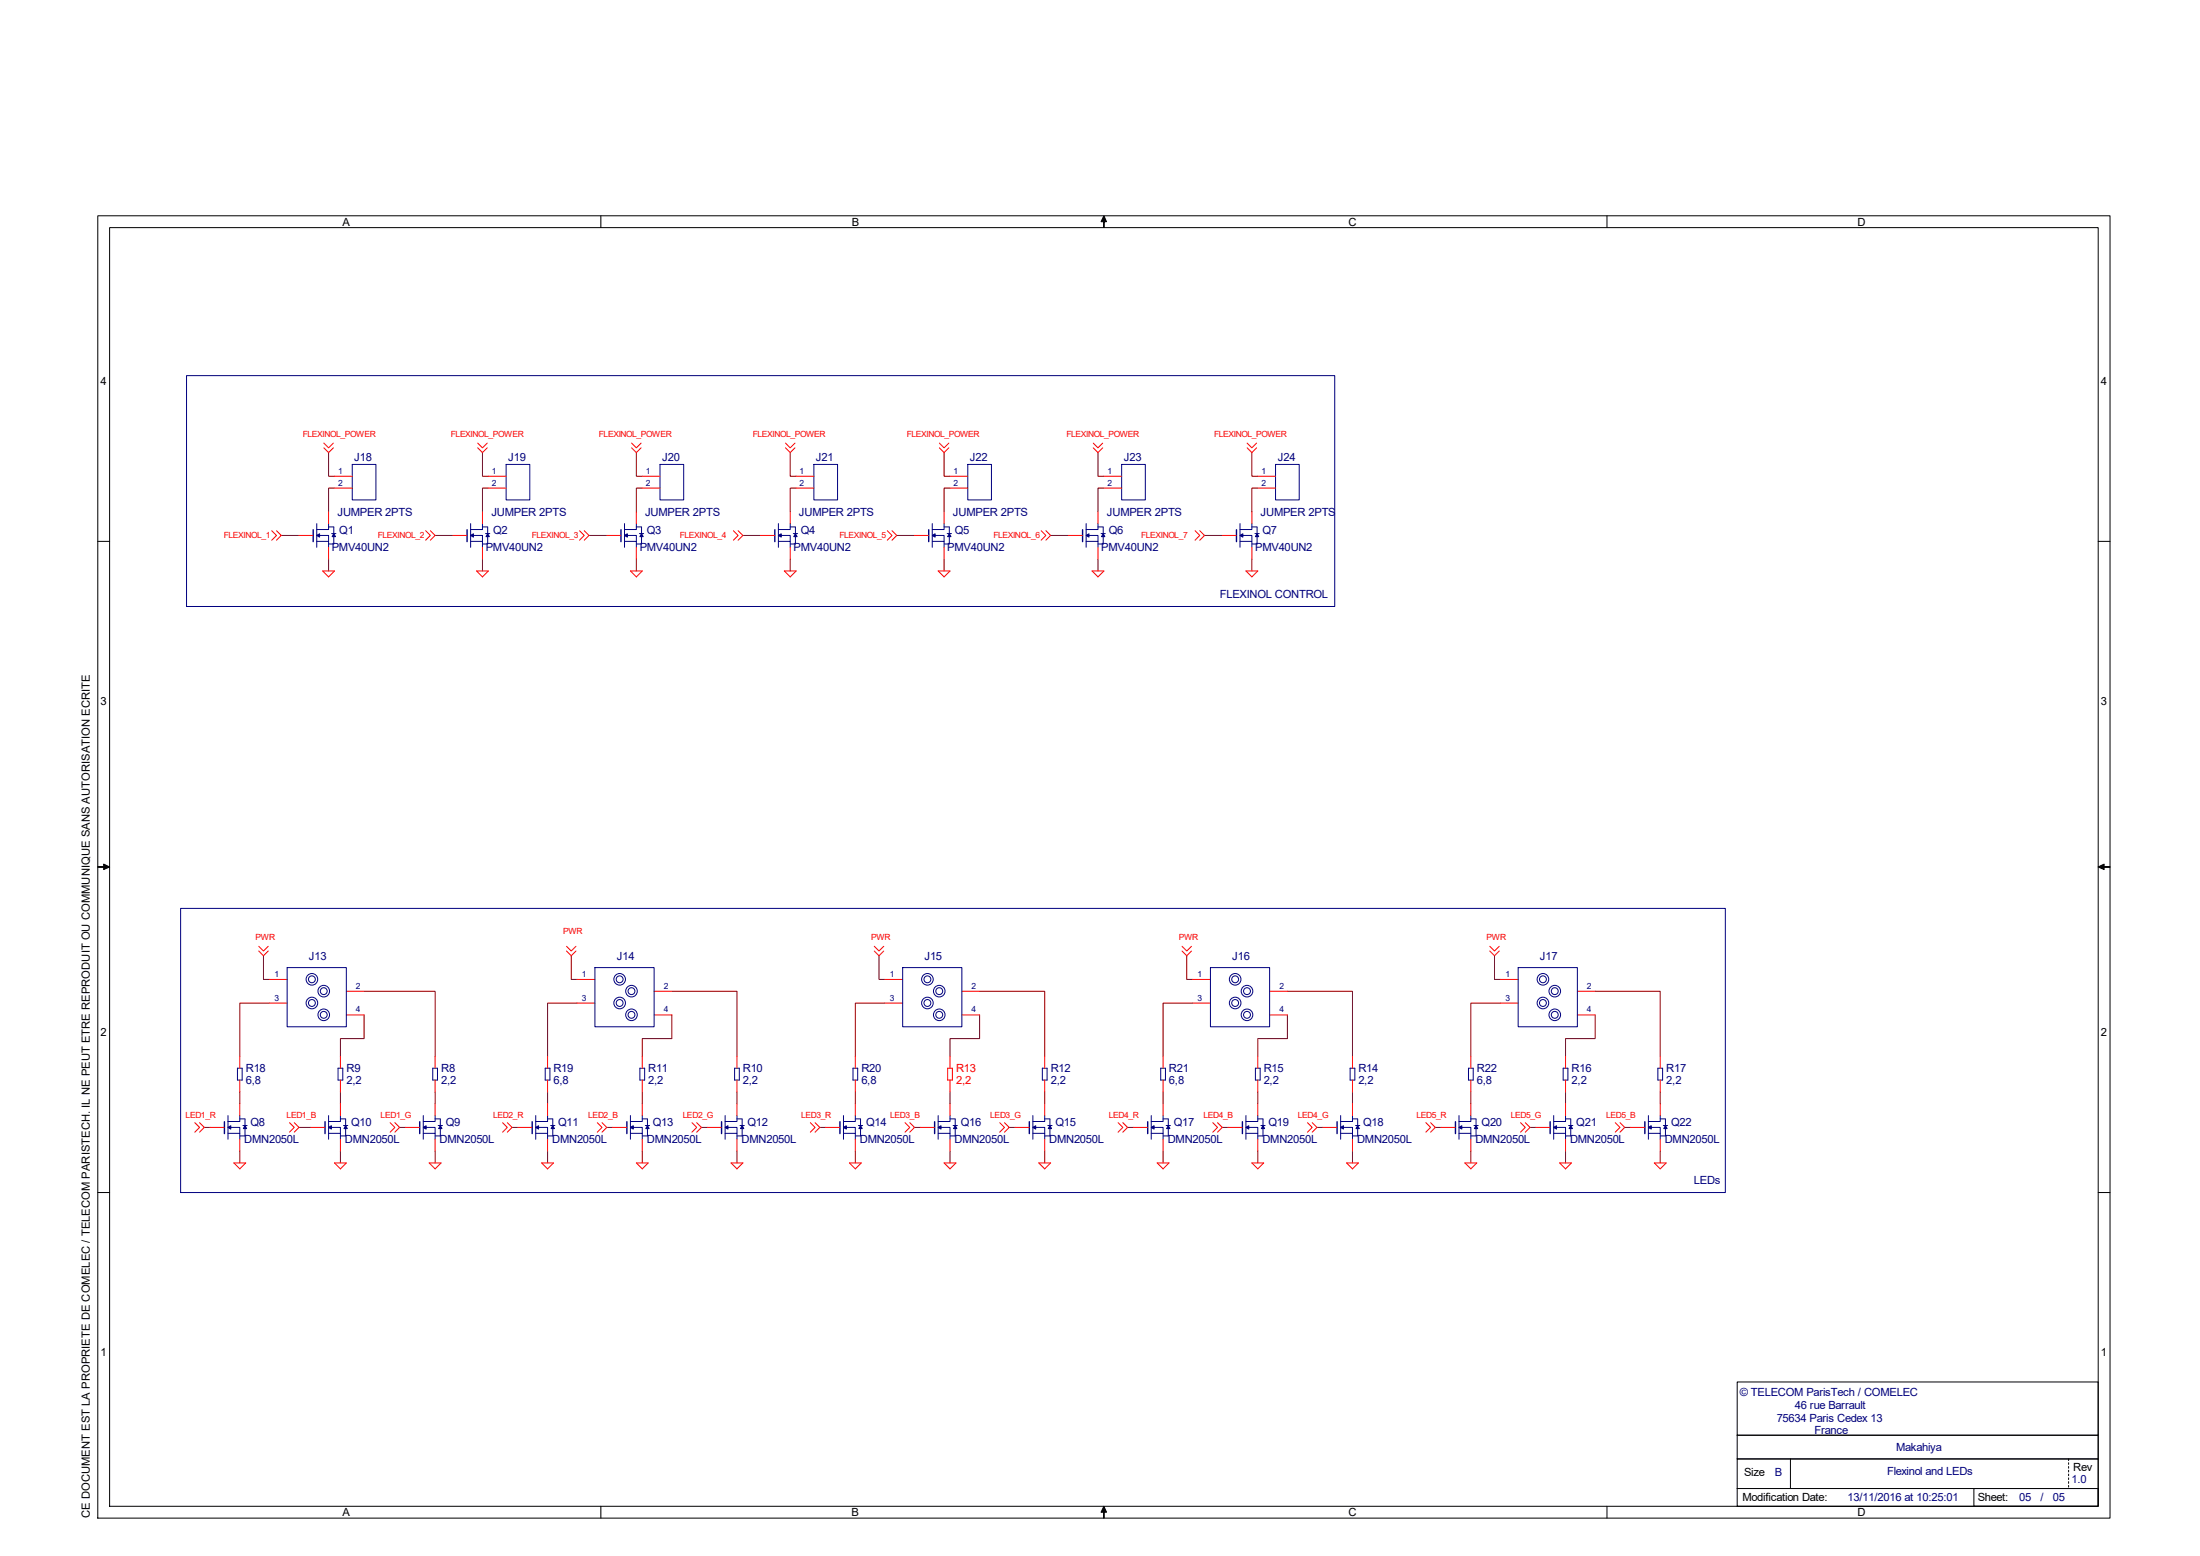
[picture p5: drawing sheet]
<svg xmlns="http://www.w3.org/2000/svg" width="297mm" height="210mm" viewBox="0 0 297 210" stroke-linecap="round" stroke-linejoin="round" font-family="sans-serif">
<g fill="none" stroke="#800000" stroke-width=".14">
<path d="M38 72.3h2.4M44.4 61.1v3.2h.8M44.4 75.5v1.6M45.2 65.9h-.8v3.2M58.7 72.3h2.4M65.1 61.1v3.2h.8M65.1 75.5v1.6M65.9 65.9h-.8v3.2M79.5 72.3h2.4M85.9 61.1v3.2h.8M85.9 75.5v1.6M86.7 65.9h-.8v3.2"/>
<path d="M100.3 72.3h2.4M106.7 61.1v3.2h.8M106.7 75.5v1.6M107.5 65.9h-.8v3.2M121.1 72.3h2.4M127.5 61.1v3.2h.8M127.5 75.5v1.6M128.3 65.9h-.8v3.2M141.8 72.3h2.4M148.2 61.1v3.2h.8M148.2 75.5v1.6M149 65.9h-.8v3.2"/>
<path d="M162.6 72.3h2.4M169 61.1v3.2h.8M169 75.5v1.6M169.8 65.9h-.8v3.2M35.6 129v3.2h.8M36.4 135.4h-4v7.2M49.2 137v3.2h-3.2v2.4M49.2 133.8h9.5v8.8M77.1 129v3.2h.8M77.9 135.4h-4v7.2M90.7 137v3.2h-4v2.4M90.7 133.8h8.8v8.8"/>
<path d="M118.7 129v3.2h.8M119.5 135.4h-4v7.2M132.3 137v3.2h-4v2.4M132.3 133.8h8.7v8.8M160.2 129v3.2h.8M161 135.4h-4v7.2M173.8 137v3.2h-4v2.4M173.8 133.8h8.8v8.8M201.8 129v3.2h.8M202.6 135.4h-4v7.2M215.3 137v3.2h-3.9v2.4M215.3 133.8h8.8v8.8"/>
<path d="M27.6 152.2h.8M32.4 147.4v1.6M32.4 155.4v1.6M40.4 152.2h1.6M46 147.4v1.6M46 155.4v1.6M53.9 152.2h.8M58.7 147.4v1.6M58.7 155.4v1.6M69.1 152.2h.8M73.9 147.4v1.6M73.9 155.4v1.6"/>
<path d="M81.9 152.2h.8M86.7 147.4v1.6M86.7 155.4v1.6M94.7 152.2h.8M99.5 147.4v1.6M99.5 155.4v1.6M110.7 152.2h.8M115.5 147.4v1.6M115.5 155.4v1.6M123.5 152.2h.8M128.3 147.4v1.6M128.3 155.4v1.6"/>
<path d="M136.2 152.2h.8M141 147.4v1.6M141 155.4v1.6M152.2 152.2h.8M157 147.4v1.6M157 155.4v1.6M165 152.2h.8M169.8 147.4v1.6M169.8 155.4v1.6M177.8 152.2h.8M182.6 147.4v1.6M182.6 155.4v1.6"/>
<path d="M193.8 152.2h.8M198.6 147.4v1.6M198.6 155.4v1.6M206.6 152.2h.8M211.4 147.4v1.6M211.4 155.4v1.6M219.3 152.2h.8M224.1 147.4v1.6M224.1 155.4v1.6"/>
</g>
<g fill="none" stroke="#000" stroke-width=".14">
<path d="M13.2 29.1h271.7v175.8h-271.7zM14.8 30.7h268.5v172.6h-268.5zM81.1 29.1v1.6M216.9 29.1v1.6M13.2 73.1h1.6M283.3 73.1h1.6M13.2 161h1.6M283.3 161h1.6M234.5 186.5h48.8v7.2h-48.8zM234.5 193.7h48.8v3.2h-48.8zM234.5 196.9h48.8v4h-48.8zM241.7 196.9v4"/>
<path d="M279.3 196.9v.2M279.3 197.4v.2M279.3 197.9v.3M279.3 198.4v.3M279.3 199v.2M279.3 199.5v.2M279.3 200v.2M81.1 203.3v1.6M216.9 203.3v1.6M234.5 200.9h48.8v2.4h-48.8zM266.5 200.9h16.8v2.4h-16.8zM279.3 200.5v.2"/>
</g>
<g fill="#000" stroke="#000" stroke-width=".14">
<path d="M149 29.1l.4 .8h-.4v.8v-.8h-.4z" fill-rule="evenodd"/>
<path d="M13.2 117h.8v-.4l.8 .4-.8 .4v-.4z" fill-rule="evenodd"/>
<path d="M283.3 117l.8-.4v.4h.8h-.8v.4z" fill-rule="evenodd"/>
<path d="M149 203.3l.4 .8h-.4v.8v-.8h-.4z" fill-rule="evenodd"/>
</g>
<g fill="none" stroke="#f00" stroke-width=".14">
<path d="M43.7 59.8l.7 .6 .6-.6M64.5 59.8l.6 .6 .7-.6M85.3 59.8l.6 .6 .6-.6M106 59.8l.7 .6 .6-.6M126.8 59.8l.7 .6 .6-.6M147.6 59.8l.6 .6 .7-.6M168.4 59.8l.6 .6 .6-.6M36.7 71.6l.6 .7-.6 .6M37.3 71.6l.7 .7-.7 .6M40.4 72.3h1.9M43.6 77.1h1.6l-.8 .8zM43.7 60.4l.7 .7 .6-.7"/>
<path d="M44.4 69.1v1.6M44.4 73.9v1.6M45.2 64.3h2.4M45.2 65.9h2.4M57.5 71.6l.6 .7-.6 .6M58.1 71.6l.6 .7-.6 .6M61.1 72.3h1.9M64.3 77.1h1.6l-.8 .8zM64.5 60.4l.6 .7 .7-.7M65.1 69.1v1.6M65.1 73.9v1.6M65.9 64.3h2.4"/>
<path d="M65.9 65.9h2.4M78.2 71.6l.7 .7-.7 .6M78.9 71.6l.6 .7-.6 .6M81.9 72.3h1.9M85.1 77.1h1.6l-.8 .8zM85.3 60.4l.6 .7 .6-.7M85.9 69.1v1.6M85.9 73.9v1.6M86.7 64.3h2.4M86.7 65.9h2.4M99 71.6l.7 .7-.7 .6M99.7 71.6l.6 .7-.6 .6"/>
<path d="M102.7 72.3h1.9M105.9 77.1h1.6l-.8 .8zM106 60.4l.7 .7 .6-.7M106.7 69.1v1.6M106.7 73.9v1.6M107.5 64.3h2.4M107.5 65.9h2.4M119.8 71.6l.6 .7-.6 .6M120.4 71.6l.7 .7-.7 .6M123.5 72.3h1.8M126.7 77.1h1.6l-.8 .8zM126.8 60.4l.7 .7 .6-.7"/>
<path d="M127.5 69.1v1.6M127.5 73.9v1.6M128.3 64.3h2.4M128.3 65.9h2.4M140.6 71.6l.6 .7-.6 .6M141.2 71.6l.6 .7-.6 .6M144.2 72.3h1.9M147.4 77.1h1.6l-.8 .8zM147.6 60.4l.6 .7 .7-.7M148.2 69.1v1.6M148.2 73.9v1.6M149 64.3h2.4"/>
<path d="M149 65.9h2.4M161.3 71.6l.7 .7-.7 .6M162 71.6l.6 .7-.6 .6M165 72.3h1.9M168.2 77.1h1.6l-.8 .8zM168.4 60.4l.6 .7 .6-.7M169 69.1v1.6M169 73.9v1.6M169.8 64.3h2.4M169.8 65.9h2.4M34.9 127.7l.7 .7 .6-.7M34.9 128.4l.7 .6 .6-.6"/>
<path d="M36.4 132.2h2.4M36.4 135.4h2.4M46.8 133.8h2.4M46.8 137h2.4M76.5 127.7l.6 .7 .7-.7M76.5 128.4l.6 .6 .7-.6M77.9 132.2h2.4M77.9 135.4h2.4M88.3 133.8h2.4M88.3 137h2.4M118 127.7l.7 .7 .6-.7M118 128.4l.7 .6 .6-.6"/>
<path d="M119.5 132.2h2.4M119.5 135.4h2.4M129.9 133.8h2.4M129.9 137h2.4M159.6 127.7l.6 .7 .7-.7M159.6 128.4l.6 .6 .7-.6M161 132.2h2.4M161 135.4h2.4M171.4 133.8h2.4M171.4 137h2.4M201.1 127.7l.7 .7 .6-.7M201.1 128.4l.7 .6 .6-.6"/>
<path d="M202.6 132.2h2.4M202.6 135.4h2.4M213 133.8h2.3M213 137h2.3M26.3 151.5l.6 .7-.6 .6M26.9 151.5l.7 .7-.7 .6M28.4 152.2h1.9M31.6 157h1.6l-.8 .8zM32.4 142.6v1.6M32.4 145.8v1.6M32.4 149v1.6M32.4 153.8v1.6"/>
<path d="M39.1 151.5l.6 .7-.6 .6M39.7 151.5l.7 .7-.7 .6M42 152.2h1.8M45.2 157h1.6l-.8 .8zM46 142.6v1.6M46 145.8v1.6M46 149v1.6M46 153.8v1.6M52.7 151.5l.6 .7-.6 .6M53.3 151.5l.6 .7-.6 .6M54.7 152.2h1.9M57.9 157h1.6l-.8 .8z"/>
<path d="M58.7 142.6v1.6M58.7 145.8v1.6M58.7 149v1.6M58.7 153.8v1.6M67.9 151.5l.6 .7-.6 .6M68.5 151.5l.6 .7-.6 .6M69.9 152.2h1.9M73.1 157h1.6l-.8 .8zM73.9 142.6v1.6M73.9 145.8v1.6M73.9 149v1.6M73.9 153.8v1.6"/>
<path d="M80.6 151.5l.7 .7-.7 .6M81.3 151.5l.6 .7-.6 .6M82.7 152.2h1.9M85.9 157h1.6l-.8 .8zM86.7 142.6v1.6M86.7 145.8v1.6M86.7 149v1.6M86.7 153.8v1.6M93.4 151.5l.7 .7-.7 .6M94.1 151.5l.6 .7-.6 .6M95.5 152.2h1.9M98.7 157h1.6l-.8 .8z"/>
<path d="M99.5 142.6v1.6M99.5 145.8v1.6M99.5 149v1.6M99.5 153.8v1.6M109.4 151.5l.6 .7-.6 .6M110 151.5l.7 .7-.7 .6M111.5 152.2h1.9M114.7 157h1.6l-.8 .8zM115.5 142.6v1.6M115.5 145.8v1.6M115.5 149v1.6M115.5 153.8v1.6"/>
<path d="M122.2 151.5l.6 .7-.6 .6M122.8 151.5l.7 .7-.7 .6M124.3 152.2h1.8M127.5 157h1.6l-.8 .8zM127.9 144.2h.7v1.6h-.7zM128.3 142.6v1.6M128.3 145.8v1.6M128.3 149v1.6M128.3 153.8v1.6M135 151.5l.6 .7-.6 .6M135.6 151.5l.6 .7-.6 .6M137 152.2h1.9"/>
<path d="M140.2 157h1.6l-.8 .8zM141 142.6v1.6M141 145.8v1.6M141 149v1.6M141 153.8v1.6M151 151.5l.6 .7-.6 .6M151.6 151.5l.6 .7-.6 .6M153 152.2h1.9M156.2 157h1.6l-.8 .8zM157 142.6v1.6M157 145.8v1.6M157 149v1.6"/>
<path d="M157 153.8v1.6M163.7 151.5l.7 .7-.7 .6M164.4 151.5l.6 .7-.6 .6M165.8 152.2h1.9M169 157h1.6l-.8 .8zM169.8 142.6v1.6M169.8 145.8v1.6M169.8 149v1.6M169.8 153.8v1.6M176.5 151.5l.7 .7-.7 .6M177.2 151.5l.6 .7-.6 .6M178.6 152.2h1.9"/>
<path d="M181.8 157h1.6l-.8 .8zM182.6 142.6v1.6M182.6 145.8v1.6M182.6 149v1.6M182.6 153.8v1.6M192.5 151.5l.6 .7-.6 .6M193.1 151.5l.7 .7-.7 .6M194.6 152.2h1.9M197.8 157h1.6l-.8 .8zM198.6 142.6v1.6M198.6 145.8v1.6M198.6 149v1.6"/>
<path d="M198.6 153.8v1.6M205.3 151.5l.6 .7-.6 .6M205.9 151.5l.7 .7-.7 .6M207.4 152.2h1.8M210.6 157h1.6l-.8 .8zM211.4 142.6v1.6M211.4 145.8v1.6M211.4 149v1.6M211.4 153.8v1.6M218.1 151.5l.6 .7-.6 .6M218.7 151.5l.6 .7-.6 .6M220.1 152.2h1.9"/>
<path d="M223.3 157h1.6l-.8 .8zM224.1 142.6v1.6M224.1 145.8v1.6M224.1 149v1.6M224.1 153.8v1.6"/>
</g>
<g fill="none" stroke="#000080" stroke-width=".14">
<path d="M25.2 50.7h155v31.2h-155zM42.8 73.1h1.6v.8M42.8 72.3h1.6v.8M42.8 70.7v3.2M44.4 70.7v.8h-1.6M44.4 71.1h.7M44.8 72h.6M45.1 72.4v1h-.7M45.1 71.2v.9M47.6 62.7h3.2v4.8h-3.2zM63.5 73.1h1.6v.8M63.5 72.3h1.6v.8"/>
<path d="M63.5 70.7v3.2M65.1 70.7v.8h-1.6M65.1 71.1h.7M65.6 72h.5M65.8 72.4v1h-.6M65.8 71.2v.9M68.3 62.7h3.2v4.8h-3.2zM84.3 73.1h1.6v.8M84.3 72.3h1.6v.8M84.3 70.7v3.2M85.9 70.7v.8h-1.6M85.9 71.1h.7"/>
<path d="M86.3 72h.6M86.6 72.4v1h-.7M86.6 71.2v.9M89.1 62.7h3.2v4.8h-3.2zM105.1 73.1h1.6v.8M105.1 72.3h1.6v.8M105.1 70.7v3.2M106.7 70.7v.8h-1.6M106.7 71.1h.7M107.1 72h.6M107.4 72.4v1h-.7M107.4 71.2v.9"/>
<path d="M109.9 62.7h3.2v4.8h-3.2zM125.9 73.1h1.6v.8M125.9 72.3h1.6v.8M125.9 70.7v3.2M127.5 70.7v.8h-1.6M127.5 71.1h.7M127.9 72h.5M128.2 72.4v1h-.7M128.2 71.2v.9M130.7 62.7h3.2v4.8h-3.2zM146.6 73.1h1.6v.8M146.6 72.3h1.6v.8"/>
<path d="M146.6 70.7v3.2M148.2 70.7v.8h-1.6M148.2 71.1h.7M148.6 72h.6M148.9 72.4v1h-.6M148.9 71.2v.9M151.4 62.7h3.2v4.8h-3.2zM167.4 73.1h1.6v.8M167.4 72.3h1.6v.8M167.4 70.7v3.2M169 70.7v.8h-1.6M169 71.1h.7"/>
<path d="M169.4 72h.6M169.7 72.4v1h-.7M169.7 71.2v.9M172.2 62.7h3.2v4.8h-3.2zM24.4 122.6h208.5v38.4h-208.5zM38.8 130.6h8v8h-8zM80.3 130.6h8v8h-8zM121.9 130.6h8v8h-8zM163.4 130.6h8v8h-8zM205 130.6h8v8h-8zM30.8 153h1.6v.8M30.8 152.2h1.6v.8"/>
<path d="M30.8 150.6v3.2M32.1 144.2h.6v1.6h-.6zM32.4 150.6v.8h-1.6M32.4 151h.7M32.8 151.9h.6M33.1 152.3v1h-.7M33.1 151.1v.9M44.4 153h1.6v.8M44.4 152.2h1.6v.8M44.4 150.6v3.2M45.6 144.2h.7v1.6h-.7zM46 150.6v.8h-1.6"/>
<path d="M46 151h.7M46.4 151.9h.6M46.7 152.3v1h-.7M46.7 151.1v.9M57.1 153h1.6v.8M57.1 152.2h1.6v.8M57.1 150.6v3.2M58.4 144.2h.7v1.6h-.7zM58.7 150.6v.8h-1.6M58.7 151h.7M59.2 151.9h.5M59.4 152.3v1h-.6"/>
<path d="M59.4 151.1v.9M72.3 153h1.6v.8M72.3 152.2h1.6v.8M72.3 150.6v3.2M73.6 144.2h.6v1.6h-.6zM73.9 150.6v.8h-1.6M73.9 151h.7M74.3 151.9h.6M74.6 152.3v1h-.6M74.6 151.1v.9M85.1 153h1.6v.8M85.1 152.2h1.6v.8"/>
<path d="M85.1 150.6v3.2M86.4 144.2h.6v1.6h-.6zM86.7 150.6v.8h-1.6M86.7 151h.7M87.1 151.9h.6M87.4 152.3v1h-.7M87.4 151.1v.9M97.9 153h1.6v.8M97.9 152.2h1.6v.8M97.9 150.6v3.2M99.2 144.2h.6v1.6h-.6zM99.5 150.6v.8h-1.6"/>
<path d="M99.5 151h.7M99.9 151.9h.6M100.2 152.3v1h-.7M100.2 151.1v.9M113.9 153h1.6v.8M113.9 152.2h1.6v.8M113.9 150.6v3.2M115.2 144.2h.6v1.6h-.6zM115.5 150.6v.8h-1.6M115.5 151h.7M115.9 151.9h.6M116.2 152.3v1h-.7"/>
<path d="M116.2 151.1v.9M126.7 153h1.6v.8M126.7 152.2h1.6v.8M126.7 150.6v3.2M128.3 150.6v.8h-1.6M128.3 151h.7M128.7 151.9h.5M129 152.3v1h-.7M129 151.1v.9M139.4 153h1.6v.8M139.4 152.2h1.6v.8M139.4 150.6v3.2"/>
<path d="M140.7 144.2h.7v1.6h-.7zM141 150.6v.8h-1.6M141 151h.7M141.5 151.9h.5M141.7 152.3v1h-.6M141.7 151.1v.9M155.4 153h1.6v.8M155.4 152.2h1.6v.8M155.4 150.6v3.2M156.7 144.2h.6v1.6h-.6zM157 150.6v.8h-1.6M157 151h.7"/>
<path d="M157.4 151.9h.6M157.7 152.3v1h-.6M157.7 151.1v.9M168.2 153h1.6v.8M168.2 152.2h1.6v.8M168.2 150.6v3.2M169.5 144.2h.6v1.6h-.6zM169.8 150.6v.8h-1.6M169.8 151h.7M170.2 151.9h.6M170.5 152.3v1h-.7M170.5 151.1v.9"/>
<path d="M181 153h1.6v.8M181 152.2h1.6v.8M181 150.6v3.2M182.3 144.2h.6v1.6h-.6zM182.6 150.6v.8h-1.6M182.6 151h.7M183 151.9h.6M183.3 152.3v1h-.7M183.3 151.1v.9M197 153h1.6v.8M197 152.2h1.6v.8M197 150.6v3.2"/>
<path d="M198.3 144.2h.6v1.6h-.6zM198.6 150.6v.8h-1.6M198.6 151h.7M199 151.9h.6M199.3 152.3v1h-.7M199.3 151.1v.9M209.8 153h1.6v.8M209.8 152.2h1.6v.8M209.8 150.6v3.2M211 144.2h.7v1.6h-.7zM211.4 150.6v.8h-1.6M211.4 151h.7"/>
<path d="M211.8 151.9h.5M212.1 152.3v1h-.7M212.1 151.1v.9M222.5 153h1.6v.8M222.5 152.2h1.6v.8M222.5 150.6v3.2M223.8 144.2h.7v1.6h-.7zM224.1 150.6v.8h-1.6M224.1 151h.7M224.6 151.9h.5M224.8 152.3v1h-.6M224.8 151.1v.9"/>
<circle cx="42.1" cy="132.2" r=".46"/>
<circle cx="42.1" cy="135.4" r=".46"/>
<circle cx="42.1" cy="132.2" r=".78"/>
<circle cx="42.1" cy="135.4" r=".78"/>
<circle cx="43.7" cy="137" r=".46"/>
<circle cx="43.7" cy="133.8" r=".46"/>
<circle cx="43.7" cy="133.8" r=".78"/>
<circle cx="43.7" cy="137" r=".78"/>
<circle cx="83.7" cy="132.2" r=".46"/>
<circle cx="83.7" cy="135.4" r=".46"/>
<circle cx="83.7" cy="132.2" r=".78"/>
<circle cx="83.7" cy="135.4" r=".78"/>
<circle cx="85.3" cy="133.8" r=".46"/>
<circle cx="85.3" cy="137" r=".46"/>
<circle cx="85.3" cy="137" r=".78"/>
<circle cx="85.3" cy="133.8" r=".78"/>
<circle cx="125.2" cy="135.4" r=".46"/>
<circle cx="125.2" cy="132.2" r=".46"/>
<circle cx="125.2" cy="135.4" r=".78"/>
<circle cx="125.2" cy="132.2" r=".78"/>
<circle cx="126.8" cy="137" r=".46"/>
<circle cx="126.8" cy="133.8" r=".46"/>
<circle cx="126.8" cy="133.8" r=".78"/>
<circle cx="126.8" cy="137" r=".78"/>
<circle cx="166.8" cy="135.4" r=".46"/>
<circle cx="166.8" cy="132.2" r=".46"/>
<circle cx="166.8" cy="132.2" r=".78"/>
<circle cx="166.8" cy="135.4" r=".78"/>
<circle cx="168.4" cy="133.8" r=".46"/>
<circle cx="168.4" cy="137" r=".46"/>
<circle cx="168.4" cy="137" r=".78"/>
<circle cx="168.4" cy="133.8" r=".78"/>
<circle cx="208.3" cy="132.2" r=".46"/>
<circle cx="208.3" cy="135.4" r=".46"/>
<circle cx="208.3" cy="135.4" r=".78"/>
<circle cx="208.3" cy="132.2" r=".78"/>
<circle cx="209.9" cy="137" r=".46"/>
<circle cx="209.9" cy="133.8" r=".46"/>
<circle cx="209.9" cy="137" r=".78"/>
<circle cx="209.9" cy="133.8" r=".78"/>
</g>
<g fill="none" stroke="#000080" stroke-width=".19">
<path d="M42.3 71.5v1.6M63.1 71.5v1.6M83.8 71.5v1.6M104.6 71.5v1.6M125.4 71.5v1.6M146.2 71.5v1.6M166.9 71.5v1.6M30.3 151.4v1.6M43.9 151.4v1.6M56.7 151.4v1.6M71.8 151.4v1.6M84.6 151.4v1.6"/>
<path d="M97.4 151.4v1.6M113.4 151.4v1.6M126.2 151.4v1.6M139 151.4v1.6M154.9 151.4v1.6M167.7 151.4v1.6M180.5 151.4v1.6M196.5 151.4v1.6M209.3 151.4v1.6M222.1 151.4v1.6"/>
</g>
<g fill="#000080" stroke="#000080" stroke-width=".14">
<path d="M42.8 72.2l.3-.2v.5z" fill-rule="evenodd"/>
<path d="M45 72.1l.3 .3h-.5z" fill-rule="evenodd"/>
<path d="M63.6 72.2l.3-.2v.5z" fill-rule="evenodd"/>
<path d="M65.8 72.1l.3 .3h-.5z" fill-rule="evenodd"/>
<path d="M84.3 72.2l.4-.2v.5z" fill-rule="evenodd"/>
<path d="M86.6 72.1l.2 .3h-.4z" fill-rule="evenodd"/>
<path d="M105.1 72.2l.4-.2v.5z" fill-rule="evenodd"/>
<path d="M107.4 72.1l.2 .3h-.4z" fill-rule="evenodd"/>
<path d="M125.9 72.2l.3-.2v.5z" fill-rule="evenodd"/>
<path d="M128.1 72.1l.3 .3h-.5z" fill-rule="evenodd"/>
<path d="M146.7 72.2l.3-.2v.5z" fill-rule="evenodd"/>
<path d="M148.9 72.1l.3 .3h-.5z" fill-rule="evenodd"/>
<path d="M167.4 72.2l.4-.2v.5z" fill-rule="evenodd"/>
<path d="M169.7 72.1l.2 .3h-.4z" fill-rule="evenodd"/>
<path d="M30.8 152.1l.4-.2v.5z" fill-rule="evenodd"/>
<path d="M33 152l.3 .3h-.4z" fill-rule="evenodd"/>
<path d="M57.2 152.1l.3-.2v.5z" fill-rule="evenodd"/>
<path d="M59.4 152l.3 .3h-.5z" fill-rule="evenodd"/>
<path d="M44.4 152.1l.3-.2v.5z" fill-rule="evenodd"/>
<path d="M46.6 152l.3 .3h-.5z" fill-rule="evenodd"/>
<path d="M72.4 152.1l.3-.2v.5z" fill-rule="evenodd"/>
<path d="M74.6 152l.3 .3h-.5z" fill-rule="evenodd"/>
<path d="M97.9 152.1l.4-.2v.5z" fill-rule="evenodd"/>
<path d="M100.2 152l.2 .3h-.4z" fill-rule="evenodd"/>
<path d="M85.1 152.1l.4-.2v.5z" fill-rule="evenodd"/>
<path d="M87.4 152l.2 .3h-.4z" fill-rule="evenodd"/>
<path d="M113.9 152.1l.4-.2v.5z" fill-rule="evenodd"/>
<path d="M116.1 152l.3 .3h-.4z" fill-rule="evenodd"/>
<path d="M139.5 152.1l.3-.2v.5z" fill-rule="evenodd"/>
<path d="M141.7 152l.3 .3h-.5z" fill-rule="evenodd"/>
<path d="M126.7 152.1l.3-.2v.5z" fill-rule="evenodd"/>
<path d="M128.9 152l.3 .3h-.5z" fill-rule="evenodd"/>
<path d="M155.5 152.1l.3-.2v.5z" fill-rule="evenodd"/>
<path d="M157.7 152l.2 .3h-.4z" fill-rule="evenodd"/>
<path d="M181 152.1l.4-.2v.5z" fill-rule="evenodd"/>
<path d="M183.3 152l.2 .3h-.4z" fill-rule="evenodd"/>
<path d="M168.2 152.1l.4-.2v.5z" fill-rule="evenodd"/>
<path d="M170.5 152l.2 .3h-.4z" fill-rule="evenodd"/>
<path d="M197 152.1l.4-.2v.5z" fill-rule="evenodd"/>
<path d="M199.2 152l.3 .3h-.4z" fill-rule="evenodd"/>
<path d="M209.8 152.1l.3-.2v.5z" fill-rule="evenodd"/>
<path d="M212 152l.3 .3h-.5z" fill-rule="evenodd"/>
<path d="M222.6 152.1l.3-.2v.5z" fill-rule="evenodd"/>
<path d="M224.8 152l.3 .3h-.5z" fill-rule="evenodd"/>
</g>
<g font-size="1.5">
<text x="46.2" y="30.4">A</text>
<text x="115" y="30.4">B</text>
<text x="182" y="30.4">C</text>
<text x="250.8" y="30.4">D</text>
<text x="13.6" y="52">4</text>
<text x="283.6" y="52">4</text>
<text x="13.6" y="95.1">3</text>
<text x="283.6" y="95.1">3</text>
<text x="13.6" y="139.9">2</text>
<text x="283.6" y="139.9">2</text>
<text x="13.6" y="183">1</text>
<text x="283.6" y="183">1</text>
<text x="235.2" y="202.6">Modification Date:</text>
<text x="235.5" y="199.3">Size</text>
<text x="267" y="202.6">Sheet:</text>
<text x="279.9" y="198.6">Rev</text>
<text x="12.1" y="204.9" transform="rotate(-90 12.1 204.9)">CE DOCUMENT EST LA PROPRIETE DE COMELEC / TELECOM PARISTECH. IL NE PEUT ETRE REPRODUIT OU COMMUNIQUE SANS AUTORISATION ECRITE</text>
<text x="46.2" y="204.6">A</text>
<text x="115" y="204.6">B</text>
<text x="182" y="204.6">C</text>
<text x="250.8" y="204.6">D</text>
</g>
<g font-size="1.5" fill="#000080">
<text x="47.8" y="62.3">J18</text>
<text x="68.6" y="62.3">J19</text>
<text x="89.4" y="62.3">J20</text>
<text x="110.2" y="62.3">J21</text>
<text x="130.9" y="62.3">J22</text>
<text x="151.7" y="62.3">J23</text>
<text x="172.5" y="62.3">J24</text>
<text x="45.6" y="69.6">JUMPER 2PTS</text>
<text x="66.3" y="69.6">JUMPER 2PTS</text>
<text x="87.1" y="69.6">JUMPER 2PTS</text>
<text x="107.9" y="69.6">JUMPER 2PTS</text>
<text x="128.7" y="69.6">JUMPER 2PTS</text>
<text x="149.4" y="69.6">JUMPER 2PTS</text>
<text x="170.2" y="69.6">JUMPER 2PTS</text>
<text x="44.8" y="74.4">PMV40UN2</text>
<text x="45.8" y="72">Q1</text>
<text x="65.6" y="74.4">PMV40UN2</text>
<text x="66.6" y="72">Q2</text>
<text x="86.4" y="74.4">PMV40UN2</text>
<text x="87.3" y="72">Q3</text>
<text x="107.1" y="74.4">PMV40UN2</text>
<text x="108.1" y="72">Q4</text>
<text x="127.9" y="74.4">PMV40UN2</text>
<text x="128.9" y="72">Q5</text>
<text x="148.7" y="74.4">PMV40UN2</text>
<text x="149.7" y="72">Q6</text>
<text x="169.5" y="74.4">PMV40UN2</text>
<text x="170.4" y="72">Q7</text>
<text x="164.7" y="80.8">FLEXINOL CONTROL</text>
<text x="41.7" y="129.6">J13</text>
<text x="83.3" y="129.6">J14</text>
<text x="124.8" y="129.6">J15</text>
<text x="166.4" y="129.6">J16</text>
<text x="207.9" y="129.6">J17</text>
<text x="33.2" y="144.7">R18</text>
<text x="33.2" y="146.3">6,8</text>
<text x="46.8" y="146.3">2,2</text>
<text x="46.8" y="144.7">R9</text>
<text x="59.6" y="146.3">2,2</text>
<text x="59.6" y="144.7">R8</text>
<text x="74.7" y="144.7">R19</text>
<text x="74.7" y="146.3">6,8</text>
<text x="87.5" y="146.3">2,2</text>
<text x="87.5" y="144.7">R11</text>
<text x="100.3" y="146.3">2,2</text>
<text x="100.3" y="144.7">R10</text>
<text x="116.3" y="144.7">R20</text>
<text x="116.3" y="146.3">6,8</text>
<text x="141.9" y="146.3">2,2</text>
<text x="141.9" y="144.7">R12</text>
<text x="157.8" y="144.7">R21</text>
<text x="157.8" y="146.3">6,8</text>
<text x="170.6" y="146.3">2,2</text>
<text x="170.6" y="144.7">R15</text>
<text x="183.4" y="146.3">2,2</text>
<text x="183.4" y="144.7">R14</text>
<text x="199.4" y="144.7">R22</text>
<text x="199.4" y="146.3">6,8</text>
<text x="212.2" y="146.3">2,2</text>
<text x="212.2" y="144.7">R16</text>
<text x="225" y="146.3">2,2</text>
<text x="225" y="144.7">R17</text>
<text x="33" y="154.3">DMN2050L</text>
<text x="33.8" y="151.9">Q8</text>
<text x="46.6" y="154.3">DMN2050L</text>
<text x="47.4" y="151.9">Q10</text>
<text x="59.4" y="154.3">DMN2050L</text>
<text x="60.2" y="151.9">Q9</text>
<text x="74.5" y="154.3">DMN2050L</text>
<text x="75.4" y="151.9">Q11</text>
<text x="87.3" y="154.3">DMN2050L</text>
<text x="88.1" y="151.9">Q13</text>
<text x="100.1" y="154.3">DMN2050L</text>
<text x="100.9" y="151.9">Q12</text>
<text x="116.1" y="154.3">DMN2050L</text>
<text x="116.9" y="151.9">Q14</text>
<text x="128.9" y="154.3">DMN2050L</text>
<text x="129.7" y="151.9">Q16</text>
<text x="141.6" y="154.3">DMN2050L</text>
<text x="142.5" y="151.9">Q15</text>
<text x="157.6" y="154.3">DMN2050L</text>
<text x="158.5" y="151.9">Q17</text>
<text x="170.4" y="154.3">DMN2050L</text>
<text x="171.2" y="151.9">Q19</text>
<text x="183.2" y="154.3">DMN2050L</text>
<text x="184" y="151.9">Q18</text>
<text x="199.2" y="154.3">DMN2050L</text>
<text x="200" y="151.9">Q20</text>
<text x="212" y="154.3">DMN2050L</text>
<text x="212.8" y="151.9">Q21</text>
<text x="224.7" y="154.3">DMN2050L</text>
<text x="225.6" y="151.9">Q22</text>
<text x="228.7" y="159.9">LEDs</text>
<text x="234.9" y="188.4">© TELECOM ParisTech / COMELEC</text>
<text x="239.9" y="191.9">75634 Paris Cedex 13</text>
<text x="242.3" y="190.2">46 rue Barrault</text>
<text x="245" y="193.6">France</text>
<text x="256" y="195.8">Makahiya</text>
<text x="239.6" y="199.3">B</text>
<text x="249.4" y="202.6">13/11/2016 at 10:25:01</text>
<text x="254.8" y="199.1">Flexinol and LEDs</text>
<text x="272.6" y="202.6">05</text>
<text x="275.5" y="202.6">/</text>
<text x="277.2" y="202.6">05</text>
<text x="279.7" y="200.2">1.0</text>
</g>
<g font-size="1.5" fill="#f00">
<text x="129.1" y="146.3">2,2</text>
<text x="129.1" y="144.7">R13</text>
</g>
<g font-size="1.1" fill="#f00">
<text x="40.9" y="59">FLEXINOL_POWER</text>
<text x="60.9" y="59">FLEXINOL_POWER</text>
<text x="80.9" y="59">FLEXINOL_POWER</text>
<text x="101.6" y="59">FLEXINOL_POWER</text>
<text x="122.4" y="59">FLEXINOL_POWER</text>
<text x="144" y="59">FLEXINOL_POWER</text>
<text x="163.9" y="59">FLEXINOL_POWER</text>
<text x="30.2" y="72.6">FLEXINOL_1</text>
<text x="51" y="72.6">FLEXINOL_2</text>
<text x="71.8" y="72.6">FLEXINOL_3</text>
<text x="91.8" y="72.6">FLEXINOL_4</text>
<text x="113.3" y="72.6">FLEXINOL_5</text>
<text x="134.1" y="72.6">FLEXINOL_6</text>
<text x="154.1" y="72.6">FLEXINOL_7</text>
<text x="34.5" y="126.9">PWR</text>
<text x="76" y="126.1">PWR</text>
<text x="117.6" y="126.9">PWR</text>
<text x="159.1" y="126.9">PWR</text>
<text x="200.7" y="126.9">PWR</text>
<text x="25.1" y="150.8">LED1_R</text>
<text x="38.7" y="150.8">LED1_B</text>
<text x="51.4" y="150.8">LED1_G</text>
<text x="66.6" y="150.8">LED2_R</text>
<text x="79.4" y="150.8">LED2_B</text>
<text x="92.2" y="150.8">LED2_G</text>
<text x="108.2" y="150.8">LED3_R</text>
<text x="120.2" y="150.8">LED3_B</text>
<text x="133.7" y="150.8">LED3_G</text>
<text x="149.7" y="150.8">LED4_R</text>
<text x="162.5" y="150.8">LED4_B</text>
<text x="175.2" y="150.8">LED4_G</text>
<text x="191.2" y="150.8">LED5_R</text>
<text x="204" y="150.8">LED5_G</text>
<text x="216.8" y="150.8">LED5_B</text>
</g>
<g font-size="1.1" fill="#000080">
<text x="45.6" y="65.5">2</text>
<text x="45.6" y="64">1</text>
<text x="66.4" y="64">1</text>
<text x="66.4" y="65.5">2</text>
<text x="87.2" y="64">1</text>
<text x="87.2" y="65.5">2</text>
<text x="107.9" y="64">1</text>
<text x="107.9" y="65.5">2</text>
<text x="128.7" y="64">1</text>
<text x="128.7" y="65.5">2</text>
<text x="149.5" y="64">1</text>
<text x="149.5" y="65.5">2</text>
<text x="170.3" y="64">1</text>
<text x="170.3" y="65.5">2</text>
<text x="37" y="131.9">1</text>
<text x="78.6" y="131.9">1</text>
<text x="120.1" y="131.9">1</text>
<text x="161.7" y="131.9">1</text>
<text x="203.2" y="131.9">1</text>
<text x="37" y="135">3</text>
<text x="48" y="133.5">2</text>
<text x="48" y="136.7">4</text>
<text x="78.6" y="135">3</text>
<text x="89.6" y="133.5">2</text>
<text x="89.6" y="136.7">4</text>
<text x="120.1" y="135">3</text>
<text x="131.1" y="133.5">2</text>
<text x="131.1" y="136.7">4</text>
<text x="161.7" y="135">3</text>
<text x="172.7" y="133.5">2</text>
<text x="172.7" y="136.7">4</text>
<text x="203.2" y="135">3</text>
<text x="214.2" y="133.5">2</text>
<text x="214.2" y="136.7">4</text>
</g>
</svg>
